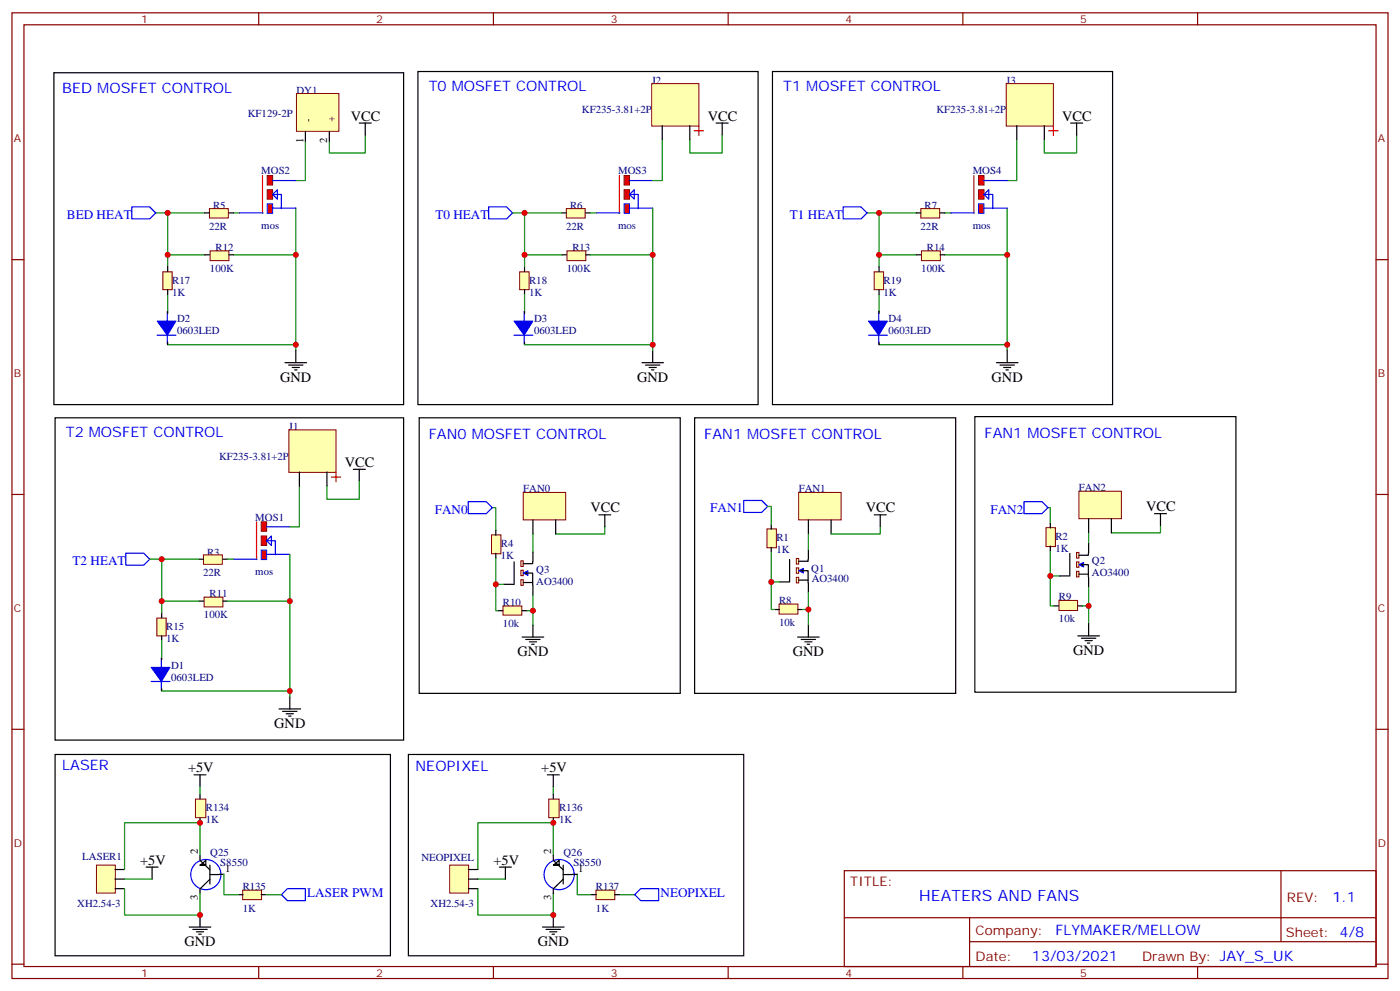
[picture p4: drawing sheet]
<svg xmlns="http://www.w3.org/2000/svg" width="412mm" height="292mm" viewBox="0 0 412 292" stroke-linecap="round" stroke-linejoin="round" font-family="sans-serif">
<g fill="none" stroke="#870000" stroke-width=".35">
<path d="M3.5 3.8h405.4v284.3h-405.4zM7.1 7.3h398.2v277.3h-398.2zM76.2 3.8v3.5M145.3 3.8v3.5M214.5 3.8v3.5M283.6 3.8v3.5M352.8 3.8v3.5M3.5 76.4h3.6M405.3 76.4h3.6M3.5 145.6h3.6M405.3 145.6h3.6M3.5 214.7h3.6"/>
<path d="M405.3 214.7h3.6M248.7 256.4h156.6v28.2h-156.6zM377.3 256.4v20.9M248.7 270.2h156.5M285.6 277.3h119.6M285.6 270.2v14.1M3.5 283.9h3.6M76.2 284.6v3.5M145.3 284.6v3.5M214.5 284.6v3.5M283.6 284.6v3.5M352.8 284.6v3.5"/>
<path d="M405.3 283.9h3.6"/>
</g>
<g fill="#ffffb0" stroke="#800000" stroke-width=".29">
<path d="M234.6 170h.7v1.6h-.7z"/>
<path d="M234.6 167.2h.7v1.6h-.7z"/>
<path d="M234.6 164.4h.7v1.7h-.7z"/>
</g>
<path d="M229.7 171.3h2.7M232.6 164.7v6.7M235.3 170.8h2.7M236.7 168h1.3v3.6M238 164.7v.6h-2.7M238.1 161.8v2.8M238.1 171.7v2.8" fill="none" stroke="#000" stroke-width=".35"/>
<path d="M235.3 168l1.4-.7v1.4z" fill="#000" stroke="#00f" stroke-width=".29"/>
<path d="M225.9 155.7h2.8v5.6h-2.8z" fill="#ffffb0" stroke="#800000" stroke-width=".29"/>
<path d="M227.2 154.4v1.4M227.2 161.1v1.4" fill="none" stroke="#000" stroke-width=".35"/>
<path d="M235.3 145h12.5v8.1h-12.5z" fill="#ffffb0" stroke="#800000" stroke-width=".29"/>
<g fill="none" stroke="#000" stroke-width=".35">
<path d="M123.5 123h76.9v81.2h-76.9zM204.6 123h76.9v81.2h-76.9zM176.4 151.6h3.5M178.2 151.6v3.5M238.1 153.1v4.1M244.8 153.1v4.1M257.5 151.6h3.6M259.3 151.6v3.5M153.8 187.6h6.4M154.9 188.3h4.2M155.9 189h2.1M156.6 189.7h.7"/>
<path d="M157 184v3.6M234.9 187.6h6.4M236 188.3h4.2M237.1 189h2.1M237.8 189.7h.7M238.1 184v3.6"/>
</g>
<path d="M145 149.5h1v6.7M157 157.2v5.3M178.2 155.1v2.1h-14.5M226.1 149.1h1.1v5.3M238.1 157.2v4.6M259.3 155.1v2.1h-14.5M146 164.3v7.7h2.5M157 175.2v8.8M227.2 162.5v8.8h2.5M238.1 174.5v9.5" fill="none" stroke="#008700" stroke-width=".35"/>
<path d="M137.9 147.7h5.3l1.8 1.8-1.8 1.7h-5.3zM219.1 147.4h5.3l1.7 1.7-1.7 1.8h-5.3z" fill="none" stroke="#00f" stroke-width=".35"/>
<path d="M154.1 145h12.5v8.1h-12.5z" fill="#ffffb0" stroke="#800000" stroke-width=".29"/>
<path d="M157 153.1v4.1M163.7 153.1v4.1" fill="none" stroke="#000" stroke-width=".35"/>
<path d="M144.8 157.5h2.8v5.5h-2.8z" fill="#ffffb0" stroke="#800000" stroke-width=".29"/>
<path d="M146 156.2v1.4M146 162.9v1.4" fill="none" stroke="#000" stroke-width=".35"/>
<g fill="#ffffb0" stroke="#800000" stroke-width=".29">
<path d="M153.4 170.7h.7v1.6h-.7z"/>
<path d="M153.4 167.9h.7v1.6h-.7z"/>
<path d="M153.4 165.1h.7v1.7h-.7z"/>
</g>
<path d="M15.9 21.4h103v97.7h-103zM123.1 21.1h100.2v98h-100.2zM154.5 91.6v.7M154.5 100.8v.7M148.5 172h2.8M151.5 165.4v6.7M154.1 171.5h2.8M155.5 168.7h1.4v3.6M156.9 165.4v.6h-2.8M157 162.5v2.8M157 172.4v2.8" fill="none" stroke="#000" stroke-width=".35"/>
<path d="M154.1 168.7l1.4-.7v1.4z" fill="#000" stroke="#00f" stroke-width=".29"/>
<path d="M151.4 98.7h5.6M154.4 91.8v9.5" fill="none" stroke="#00f" stroke-width=".35"/>
<path d="M151.4 94.5h5.6l-2.6 4.2z" fill="#00f" stroke="#00f" stroke-width=".29"/>
<path d="M153.1 80h2.8v5.3h-2.8z" fill="#ffffb0" stroke="#800000" stroke-width=".29"/>
<path d="M154.5 78.6v1.4M154.5 85.3v1.4" fill="none" stroke="#000" stroke-width=".35"/>
<path d="M167 73.9h5.6v2.8h-5.6z" fill="#ffffb0" stroke="#800000" stroke-width=".29"/>
<path d="M165.5 75h1.3M172.5 75h1.4" fill="none" stroke="#000" stroke-width=".35"/>
<path d="M166.8 61.4h5.6v2.8h-5.6z" fill="#ffffb0" stroke="#800000" stroke-width=".29"/>
<path d="M165.5 62.7h1.3M172.5 62.7h1.4" fill="none" stroke="#000" stroke-width=".35"/>
<path d="M182.5 51.7v11.1" fill="none" stroke="#f00" stroke-width=".35"/>
<path d="M183.8 60h1.6v2.8h-1.6z" fill="#f00" stroke="#00f" stroke-width=".29"/>
<g fill="#f00" stroke="#800000" stroke-width=".29">
<path d="M183.8 55.9h1.6v2.7h-1.6z"/>
<path d="M183.8 51.7h1.6v2.8h-1.6z"/>
</g>
<path d="M185.3 53.2h7M185.4 57.3h2.6v4.1M185.4 57.3l1.4-1.4v2.7zM143.9 60.9h5.3l1.8 1.8-1.8 1.8h-5.3zM175.7 62.7h6.9M185.3 61.3h7" fill="none" stroke="#00f" stroke-width=".35"/>
<path d="M211 36.2h3.5M212.7 36.2v3.6M189.1 106.8h6.3M190.1 107.5h4.3M191.2 108.2h2.1M191.9 108.9h.7M192.3 103.3v3.5" fill="none" stroke="#000" stroke-width=".35"/>
<path d="M212.7 39.8v5.2h-9.5v-3.8M195.1 41.2v12h-2.8M151 62.7h3.5M165.5 75h-11v3.6M165.5 62.7h-11v12.3M173.9 62.7h1.8M173.9 75h18.4M192.3 61.3v42M154.5 86.7v4.9M154.5 101.5h37.8" fill="none" stroke="#008700" stroke-width=".35"/>
<path d="M192 24.6h13.9v12.5h-13.9z" fill="#ffffb0" stroke="#800000" stroke-width=".29"/>
<path d="M105.8 36.2h3.6M107.6 36.2v3.6M195.1 37v4.2M203.2 37v4.2M84 106.8h6.3M85 107.5h4.3M86.1 108.2h2.1M86.8 108.9h.7M87.1 103.3v3.5" fill="none" stroke="#000" stroke-width=".35"/>
<path d="M204.5 38.5h2.8M205.9 37.1v2.8M77.3 51.7v11.1" fill="none" stroke="#f00" stroke-width=".35"/>
<path d="M107.6 39.8v5.2h-10.6v-3.5M90 41.5v11.7h-2.9M45.9 62.7h3.5M60.3 62.7h-10.9v12.3M60.3 75h-10.9v3.6M68.8 75h18.3M68.8 62.7h1.8M87.1 61.3v42M49.4 86.7v4.9M49.4 101.5h37.7" fill="none" stroke="#008700" stroke-width=".35"/>
<path d="M38.8 60.9h5.3l1.8 1.8-1.8 1.8h-5.3z" fill="none" stroke="#00f" stroke-width=".35"/>
<path d="M78.7 60h1.6v2.8h-1.6z" fill="#f00" stroke="#00f" stroke-width=".29"/>
<g fill="#f00" stroke="#800000" stroke-width=".29">
<path d="M78.7 55.9h1.6v2.7h-1.6z"/>
<path d="M78.7 51.7h1.6v2.8h-1.6z"/>
</g>
<path d="M80.2 53.2h6.9M80.3 57.3h2.6v4.1M80.3 57.3l1.4-1.4v2.7zM70.6 62.7h6.9M80.2 61.3h6.9" fill="none" stroke="#00f" stroke-width=".35"/>
<path d="M61.7 61.4h5.6v2.8h-5.6z" fill="#ffffb0" stroke="#800000" stroke-width=".29"/>
<path d="M60.3 62.7h1.4M67.4 62.7h1.4" fill="none" stroke="#000" stroke-width=".35"/>
<path d="M61.9 73.9h5.5v2.8h-5.5z" fill="#ffffb0" stroke="#800000" stroke-width=".29"/>
<path d="M60.3 75h1.4M67.4 75h1.4" fill="none" stroke="#000" stroke-width=".35"/>
<path d="M48 80h2.7v5.3h-2.7z" fill="#ffffb0" stroke="#800000" stroke-width=".29"/>
<path d="M49.4 78.6v1.4M49.4 85.3v1.4M49.4 91.6v.7M49.4 100.8v.7" fill="none" stroke="#000" stroke-width=".35"/>
<path d="M46.3 98.7h5.5M49.3 91.8v9.5" fill="none" stroke="#00f" stroke-width=".35"/>
<path d="M46.3 94.5h5.5l-2.5 4.2z" fill="#00f" stroke="#00f" stroke-width=".29"/>
<path d="M87.3 27.5h12.5v11.2h-12.5z" fill="#ffffb0" stroke="#800000" stroke-width=".29"/>
<path d="M90 38.7v2.8M97 38.7v2.8" fill="none" stroke="#000" stroke-width=".35"/>
<path d="M296.4 24.6h13.9v12.5h-13.9z" fill="#ffffb0" stroke="#800000" stroke-width=".29"/>
<path d="M299.5 37v4.2M307.6 37v4.2M315.4 36.2h3.5M317.1 36.2v3.6M293.5 106.8h6.4M294.6 107.5h4.2M295.6 108.2h2.1M296.3 108.9h.7M296.7 103.3v3.5" fill="none" stroke="#000" stroke-width=".35"/>
<path d="M308.9 38.5h2.8M310.3 37.1v2.8M286.9 51.7v11.1" fill="none" stroke="#f00" stroke-width=".35"/>
<path d="M317.1 39.8v5.2h-9.5v-3.8M299.5 41.2v12h-2.8M255.4 62.7h3.5M269.9 62.7h-11v12.3M269.9 75h-11v3.6M278.3 75h18.4M278.3 62.7h1.8M296.7 61.3v42M258.9 86.7v4.9M258.9 101.5h37.8" fill="none" stroke="#008700" stroke-width=".35"/>
<path d="M248.4 60.9h5.2l1.8 1.8-1.8 1.8h-5.2z" fill="none" stroke="#00f" stroke-width=".35"/>
<path d="M288.3 60h1.6v2.8h-1.6z" fill="#f00" stroke="#00f" stroke-width=".29"/>
<g fill="#f00" stroke="#800000" stroke-width=".29">
<path d="M288.3 55.9h1.6v2.7h-1.6z"/>
<path d="M288.3 51.7h1.6v2.8h-1.6z"/>
</g>
<path d="M289.7 53.2h7M289.9 57.3h2.5v4.1M289.9 57.3l1.4-1.4v2.7zM280.1 62.7h6.9M289.7 61.3h7" fill="none" stroke="#00f" stroke-width=".35"/>
<path d="M271.2 61.4h5.6v2.8h-5.6z" fill="#ffffb0" stroke="#800000" stroke-width=".29"/>
<path d="M269.9 62.7h1.4M277 62.7h1.3" fill="none" stroke="#000" stroke-width=".35"/>
<path d="M271.4 73.9h5.6v2.8h-5.6z" fill="#ffffb0" stroke="#800000" stroke-width=".29"/>
<path d="M269.9 75h1.4M277 75h1.3" fill="none" stroke="#000" stroke-width=".35"/>
<path d="M257.5 80h2.8v5.3h-2.8z" fill="#ffffb0" stroke="#800000" stroke-width=".29"/>
<g fill="none" stroke="#000" stroke-width=".35">
<path d="M227.5 21.1h100.2v98h-100.2zM258.9 78.6v1.4M258.9 85.3v1.4M258.9 91.6v.7M258.9 100.8v.7M287.2 122.7h76.9v81.1h-76.9zM340.1 151.2h3.5M341.8 151.2v3.6M317.5 187.2h6.3M318.6 187.9h4.2M319.6 188.6h2.1M320.3 189.3h.7"/>
<path d="M320.7 183.7v3.5"/>
</g>
<path d="M255.8 98.7h5.6M258.8 91.8v9.5M301.6 147.7h5.3l1.8 1.8-1.8 1.7h-5.3z" fill="none" stroke="#00f" stroke-width=".35"/>
<path d="M255.8 94.5h5.6l-2.6 4.2z" fill="#00f" stroke="#00f" stroke-width=".29"/>
<path d="M308.7 149.5h.7v4.6M320.7 156.9v3.2M341.8 154.8v2.1h-14.4M309.4 162.2v7.4h2.8M320.7 172.8v10.9" fill="none" stroke="#008700" stroke-width=".35"/>
<path d="M317.8 144.6h12.5v8.1h-12.5z" fill="#ffffb0" stroke="#800000" stroke-width=".29"/>
<path d="M320.7 152.7v4.2M327.4 152.7v4.2" fill="none" stroke="#000" stroke-width=".35"/>
<path d="M308.1 155.4h2.8v5.5h-2.8z" fill="#ffffb0" stroke="#800000" stroke-width=".29"/>
<path d="M309.4 154.1v1.3M309.4 160.8v1.4" fill="none" stroke="#000" stroke-width=".35"/>
<g fill="#ffffb0" stroke="#800000" stroke-width=".29">
<path d="M317.1 168.2h.7v1.7h-.7z"/>
<path d="M317.1 165.4h.7v1.6h-.7z"/>
<path d="M317.1 162.7h.7v1.6h-.7z"/>
</g>
<path d="M16.2 123h102.7v94.9h-102.7zM312.2 169.6h2.8M315.1 162.9v6.7M317.8 169h2.8M319.2 166.3h1.4v3.6M320.6 162.9v.6h-2.8M320.7 160.1v2.7M320.7 170v2.8M47.6 193.6v.7M47.6 202.8v.6" fill="none" stroke="#000" stroke-width=".35"/>
<path d="M317.8 166.3l1.4-.7v1.4z" fill="#000" stroke="#00f" stroke-width=".29"/>
<path d="M47.5 193.7v9.6M44.5 200.7h5.6" fill="none" stroke="#00f" stroke-width=".35"/>
<path d="M44.5 196.5h5.6l-2.6 4.2z" fill="#00f" stroke="#00f" stroke-width=".29"/>
<path d="M46.2 182h2.8v5.2h-2.8z" fill="#ffffb0" stroke="#800000" stroke-width=".29"/>
<path d="M47.6 180.5v1.4M47.6 187.2v1.4" fill="none" stroke="#000" stroke-width=".35"/>
<path d="M60.1 175.8h5.6v2.9h-5.6z" fill="#ffffb0" stroke="#800000" stroke-width=".29"/>
<path d="M58.6 177h1.3M65.6 177h1.4" fill="none" stroke="#000" stroke-width=".35"/>
<path d="M59.9 163.4h5.6v2.7h-5.6z" fill="#ffffb0" stroke="#800000" stroke-width=".29"/>
<path d="M58.6 164.6h1.3M65.6 164.6h1.4" fill="none" stroke="#000" stroke-width=".35"/>
<path d="M75.6 153.6v11.2" fill="none" stroke="#f00" stroke-width=".35"/>
<path d="M77 162h1.5v2.8h-1.5z" fill="#f00" stroke="#00f" stroke-width=".29"/>
<g fill="#f00" stroke="#800000" stroke-width=".29">
<path d="M77 157.8h1.5v2.8h-1.5z"/>
<path d="M77 153.6h1.5v2.8h-1.5z"/>
</g>
<path d="M78.4 155.1h7M78.5 159.2h2.6v4.2M78.5 159.2l1.5-1.4v2.8zM37 162.9h5.3l1.8 1.7-1.8 1.8h-5.3zM68.8 164.6h6.9M78.4 163.2h7" fill="none" stroke="#00f" stroke-width=".35"/>
<path d="M104.1 138.2h3.5M105.8 138.2v3.5M82.2 208.7h6.3M83.3 209.4h4.2M84.3 210.1h2.1M85 210.9h.7M85.4 205.2v3.5" fill="none" stroke="#000" stroke-width=".35"/>
<path d="M88.2 143.1v12h-2.8M105.8 141.7v5.3h-9.5v-3.9M44.1 164.6h3.5M58.6 177h-11v3.5M58.6 164.6h-11v12.4M67 164.6h1.8M67 177h18.4M85.4 163.2v42M47.6 188.6v5M47.6 203.4h37.8" fill="none" stroke="#008700" stroke-width=".35"/>
<path d="M85.1 126.6h13.9v12.5h-13.9z" fill="#ffffb0" stroke="#800000" stroke-width=".29"/>
<path d="M88.2 139v4.1M96.3 139v4.1" fill="none" stroke="#000" stroke-width=".35"/>
<path d="M99 139.1v2.8M97.6 140.5h2.8" fill="none" stroke="#f00" stroke-width=".35"/>
<path d="M148.2 178.4h5.5v2.7h-5.5z" fill="#ffffb0" stroke="#800000" stroke-width=".29"/>
<path d="M146.8 179.8h1.3M153.8 179.8h1.4" fill="none" stroke="#000" stroke-width=".35"/>
<path d="M146 172v7.8h.8M155.2 179.8h1.8" fill="none" stroke="#008700" stroke-width=".35"/>
<path d="M229.5 177.8h5.6v3h-5.6z" fill="#ffffb0" stroke="#800000" stroke-width=".29"/>
<path d="M228.2 179.5h1.4M235 179.5h1.4" fill="none" stroke="#000" stroke-width=".35"/>
<path d="M227.2 171.3v8.2h1M236.4 179.5h1.7" fill="none" stroke="#008700" stroke-width=".35"/>
<path d="M311.9 176.8h5.5v2.9h-5.5z" fill="#ffffb0" stroke="#800000" stroke-width=".29"/>
<path d="M310.4 178.4h1.4M317.5 178.4h1.4" fill="none" stroke="#000" stroke-width=".35"/>
<path d="M309.4 169.6v8.8h1M318.9 178.4h1.8" fill="none" stroke="#008700" stroke-width=".35"/>
<path d="M28.4 254.7h5.6v8.3h-5.6z" fill="#ffffb0" stroke="#800000" stroke-width=".29"/>
<path d="M33.9 258.8h2.8M33.9 256h2.8M33.9 261.7h2.8" fill="none" stroke="#000" stroke-width=".35"/>
<path d="M57.6 235.3h3v5.5h-3z" fill="#ffffb0" stroke="#800000" stroke-width=".29"/>
<path d="M58.9 233.8v1.4M58.9 240.9v1.4" fill="none" stroke="#000" stroke-width=".35"/>
<path d="M71.5 262.1h5.5v2.8h-5.5z" fill="#ffffb0" stroke="#800000" stroke-width=".29"/>
<g fill="none" stroke="#000" stroke-width=".35">
<path d="M16.2 222.1h98.8v59.3h-98.8zM57.1 228.1h3.6M58.9 228.1v3.6M120.3 222.1h98.8v59.3h-98.8zM161.2 228.1h3.5M163 228.1v3.6M43 255.3h3.6M44.8 255.3v3.5M58.9 251.8v1.4M59 254.7l1.6-1.4v1.4h-1.6h1.6M59 253.3l2.8 2.8M61.8 257.5h2.7"/>
<path d="M61.8 254.7v5.6M61.8 258.9l-2.8 2.8M64.6 257.4h1.4M147.1 255.3h3.5M148.9 255.3v3.5M163 251.8v1.4M163 254.7l1.7-1.4v1.4h-1.7h1.7M163 253.3l2.9 2.8M165.9 257.5h2.7M165.9 254.7v5.6M165.9 258.9l-2.9 2.8M168.6 257.4h1.4"/>
<path d="M55.7 272.9h6.4M56.8 273.6h4.2M57.9 274.4h2.1M58.6 275.1h.7M58.9 261.7v1.4M58.9 269.4v3.5M70.2 263.4h1.4M76.9 263.4h1.4M159.8 272.9h6.4M160.9 273.6h4.2M161.9 274.4h2.1M162.6 275.1h.7"/>
<path d="M163 261.7v1.4M163 269.4v3.5"/>
</g>
<g fill="none" stroke="#00f" stroke-width=".35">
<path d="M82.9 263.4l1.8-1.7h5.3v3.5h-5.3zM188.7 261.7h5.3v3.5h-5.3l-1.7-1.8z"/>
<circle cx="60.6" cy="257.5" r="4.4"/>
<circle cx="164.7" cy="257.5" r="4.4"/>
</g>
<path d="M58.9 231.7v2.1M163 231.7v2.1M36.7 258.8h8.1M58.9 251.8v-9.5h-22.2v13.7M66 257.4v6h4.2M140.8 258.8h8.1M163 251.8v-9.5h-22.2v13.7M170 257.4v6h4.3M36.7 261.7v7.7h22.2v-6.3M78.3 263.4h4.6M140.8 261.7v7.7h22.2v-6.3M182.4 263.4h4.6" fill="none" stroke="#008700" stroke-width=".35"/>
<path d="M175.6 262.1h5.5v2.8h-5.5z" fill="#ffffb0" stroke="#800000" stroke-width=".29"/>
<path d="M174.3 263.4h1.4M181 263.4h1.4" fill="none" stroke="#000" stroke-width=".35"/>
<path d="M161.6 235.3h3.1v5.5h-3.1z" fill="#ffffb0" stroke="#800000" stroke-width=".29"/>
<path d="M163 233.8v1.4M163 240.9v1.4" fill="none" stroke="#000" stroke-width=".35"/>
<path d="M132.5 254.7h5.5v8.3h-5.5z" fill="#ffffb0" stroke="#800000" stroke-width=".29"/>
<path d="M138 258.8h2.8M138 256h2.8M138 261.7h2.8" fill="none" stroke="#000" stroke-width=".35"/>
<g fill="#c00">
<circle cx="154.5" cy="75" r=".88"/>
<circle cx="154.5" cy="62.7" r=".88"/>
<circle cx="192.3" cy="101.5" r=".88"/>
<circle cx="192.3" cy="75" r=".88"/>
<circle cx="87.1" cy="75" r=".88"/>
<circle cx="87.1" cy="101.5" r=".88"/>
<circle cx="49.4" cy="62.7" r=".88"/>
<circle cx="49.4" cy="75" r=".88"/>
<circle cx="296.7" cy="75" r=".88"/>
<circle cx="296.7" cy="101.5" r=".88"/>
<circle cx="258.9" cy="62.7" r=".88"/>
<circle cx="258.9" cy="75" r=".88"/>
<circle cx="47.6" cy="177" r=".88"/>
<circle cx="47.6" cy="164.6" r=".88"/>
<circle cx="85.4" cy="203.4" r=".88"/>
<circle cx="85.4" cy="177" r=".88"/>
<circle cx="157" cy="179.8" r=".88"/>
<circle cx="146.1" cy="172" r=".88"/>
<circle cx="227.2" cy="171.3" r=".88"/>
<circle cx="238.1" cy="179.5" r=".88"/>
<circle cx="320.7" cy="178.4" r=".88"/>
<circle cx="309.4" cy="169.6" r=".88"/>
<circle cx="58.9" cy="242.3" r=".88"/>
<circle cx="58.9" cy="269.4" r=".88"/>
<circle cx="163" cy="269.4" r=".88"/>
<circle cx="163" cy="242.3" r=".88"/>
</g>
<text font-size="4.6" fill="#00f" x="270.8" y="265.4">HEATERS AND FANS</text>
<g font-size="4.2" fill="#00f">
<text x="18.3" y="27.4">BED MOSFET CONTROL</text>
<text x="126.3" y="26.7">T0 MOSFET CONTROL</text>
<text x="230.7" y="26.7">T1 MOSFET CONTROL</text>
<text x="19.4" y="128.7">T2 MOSFET CONTROL</text>
<text x="126.3" y="129.4">FAN0 MOSFET CONTROL</text>
<text x="207.4" y="129.4">FAN1 MOSFET CONTROL</text>
<text x="290" y="129">FAN1 MOSFET CONTROL</text>
<text x="18.3" y="226.7">LASER</text>
<text x="122.4" y="227.1">NEOPIXEL</text>
<text x="392.5" y="265.6">1.1</text>
<text x="310.9" y="275.2">FLYMAKER/MELLOW</text>
<text x="304" y="283">13/03/2021</text>
</g>
<g font-size="4.2">
<text x="103.4" y="35.5">VCC</text>
<text x="208.5" y="35.5">VCC</text>
<text x="312.9" y="35.5">VCC</text>
<text x="82.5" y="112.4">GND</text>
<text x="187.7" y="112.4">GND</text>
<text x="292.1" y="112.4">GND</text>
<text x="101.6" y="137.5">VCC</text>
<text x="173.9" y="150.9">VCC</text>
<text x="255.1" y="150.9">VCC</text>
<text x="337.6" y="150.5">VCC</text>
<text x="152.4" y="193.2">GND</text>
<text x="233.5" y="193.2">GND</text>
<text x="316.1" y="192.9">GND</text>
<text x="80.8" y="214.4">GND</text>
<text x="55.4" y="227.4">+5V</text>
<text x="159.5" y="227.4">+5V</text>
<text x="41.3" y="254.6">+5V</text>
<text x="145.3" y="254.6">+5V</text>
<text x="54.3" y="278.6">GND</text>
<text x="158.4" y="278.6">GND</text>
</g>
<g font-size="3.9" fill="#00f">
<text x="19.7" y="64.5">BED HEAT</text>
<text x="128.3" y="64.5">T0 HEAT</text>
<text x="232.7" y="64.5">T1 HEAT</text>
<text x="128.1" y="151.2">FAN0</text>
<text x="209.2" y="150.9">FAN1</text>
<text x="291.7" y="151.2">FAN2</text>
<text x="21.4" y="166.4">T2 HEAT</text>
<text x="90.5" y="264.2">LASER PWM</text>
<text x="194.6" y="264.2">NEOPIXEL</text>
</g>
<g font-size="3.9" fill="#800">
<text x="250.5" y="260.9">TITLE:</text>
<text x="379.1" y="265.6">REV:</text>
<text x="287.4" y="275.1">Company:</text>
<text x="378.7" y="275.8">Sheet: 4/8</text>
<text x="287.4" y="282.8">Date:</text>
<text x="336.4" y="282.9">Drawn By: JAY_S_UK</text>
</g>
<g font-size="3.2" fill="#800">
<text x="41.6" y="6.8">1</text>
<text x="110.8" y="6.8">2</text>
<text x="179.9" y="6.8">3</text>
<text x="249.1" y="6.8">4</text>
<text x="318.2" y="6.8">5</text>
<text x="4.1" y="41.9">A</text>
<text x="405.9" y="41.9">A</text>
<text x="4.1" y="111">B</text>
<text x="405.9" y="111">B</text>
<text x="4.1" y="180.2">C</text>
<text x="405.9" y="180.2">C</text>
<text x="4.1" y="249.3">D</text>
<text x="405.9" y="249.3">D</text>
<text x="41.6" y="287.6">1</text>
<text x="110.8" y="287.6">2</text>
<text x="179.9" y="287.6">3</text>
<text x="249.1" y="287.6">4</text>
<text x="318.2" y="287.6">5</text>
</g>
<g font-size="3.2" fill="#000080">
<text x="87.3" y="27.5">DY1</text>
<text x="192" y="24.6">J2</text>
<text x="296.4" y="24.6">J3</text>
<text x="73" y="34.4">KF129-2P</text>
<text x="171.4" y="33.4">KF235-3.81+2P</text>
<text x="275.8" y="33.4">KF235-3.81+2P</text>
<text x="77" y="51.3">MOS2</text>
<text x="182.1" y="51.3">MOS3</text>
<text x="286.5" y="51.3">MOS4</text>
<text x="62.8" y="61.6">R5</text>
<text x="167.9" y="61.6">R6</text>
<text x="272.3" y="61.6">R7</text>
<text x="61.6" y="67.6">22R</text>
<text x="77" y="67.4">mos</text>
<text x="166.8" y="67.6">22R</text>
<text x="182.1" y="67.4">mos</text>
<text x="271.2" y="67.6">22R</text>
<text x="286.5" y="67.4">mos</text>
<text x="63.5" y="74">R12</text>
<text x="168.6" y="74">R13</text>
<text x="273" y="74">R14</text>
<text x="50.7" y="83.6">R17</text>
<text x="61.8" y="80">100K</text>
<text x="155.9" y="83.6">R18</text>
<text x="167" y="80">100K</text>
<text x="260.3" y="83.6">R19</text>
<text x="271.4" y="80">100K</text>
<text x="50.7" y="87.1">1K</text>
<text x="155.9" y="87.1">1K</text>
<text x="260.3" y="87.1">1K</text>
<text x="52.2" y="94.9">D2</text>
<text x="157.3" y="94.9">D3</text>
<text x="261.7" y="94.9">D4</text>
<text x="52.2" y="98.5">0603LED</text>
<text x="157.3" y="98.5">0603LED</text>
<text x="261.7" y="98.5">0603LED</text>
<text x="85.1" y="126.6">J1</text>
<text x="64.5" y="135.3">KF235-3.81+2P</text>
<text x="154.1" y="145">FAN0</text>
<text x="235.3" y="145">FAN1</text>
<text x="317.8" y="144.6">FAN2</text>
<text x="75.2" y="153.3">MOS1</text>
<text x="147.6" y="161">R4</text>
<text x="228.7" y="159.3">R1</text>
<text x="310.9" y="158.9">R2</text>
<text x="61" y="163.6">R3</text>
<text x="147.6" y="164.5">1K</text>
<text x="228.7" y="162.8">1K</text>
<text x="310.9" y="162.4">1K</text>
<text x="321.7" y="166.1">Q2</text>
<text x="59.9" y="169.6">22R</text>
<text x="75.2" y="169.3">mos</text>
<text x="158" y="172.1">AO3400</text>
<text x="158" y="168.6">Q3</text>
<text x="239" y="168.5">Q1</text>
<text x="239.1" y="171.4">AO3400</text>
<text x="321.7" y="169.6">AO3400</text>
<text x="61.7" y="175.9">R11</text>
<text x="148.2" y="178.4">R10</text>
<text x="229.5" y="177.8">R8</text>
<text x="311.9" y="176.8">R9</text>
<text x="49" y="185.5">R15</text>
<text x="60.1" y="181.9">100K</text>
<text x="148.2" y="184.6">10k</text>
<text x="229.5" y="184.3">10k</text>
<text x="311.9" y="183.3">10k</text>
<text x="49" y="189">1K</text>
<text x="50.4" y="196.9">D1</text>
<text x="50.4" y="200.4">0603LED</text>
<text x="60.6" y="238.8">R134</text>
<text x="164.7" y="238.8">R136</text>
<text x="60.6" y="242.3">1K</text>
<text x="164.7" y="242.3">1K</text>
<text x="24.2" y="253.3">LASER1</text>
<text x="61.9" y="252.1">Q25</text>
<text x="64.9" y="254.9">S8550</text>
<text x="124.1" y="253.5">NEOPIXEL</text>
<text x="166" y="252.1">Q26</text>
<text x="169" y="254.9">S8550</text>
<text x="71.5" y="262.1">R135</text>
<text x="175.6" y="262.1">R137</text>
<text x="22.8" y="266.9">XH2.54-3</text>
<text x="71.5" y="268.4">1K</text>
<text x="126.8" y="266.9">XH2.54-3</text>
<text x="175.6" y="268.4">1K</text>
</g>
<g font-size="3.2">
<text x="91.7" y="35.8" transform="rotate(-90 91.7 35.8)">-</text>
<text x="98.6" y="35.8" transform="rotate(-90 98.6 35.8)">+</text>
<text x="89.4" y="42" transform="rotate(-90 89.4 42)">1</text>
<text x="96.3" y="42" transform="rotate(-90 96.3 42)">2</text>
<text x="58.3" y="251.6" transform="rotate(-90 58.3 251.6)">2</text>
<text x="162.3" y="251.6" transform="rotate(-90 162.3 251.6)">2</text>
<text x="66.3" y="256.8">1</text>
<text x="170.4" y="256.8">1</text>
<text x="58.3" y="265" transform="rotate(-90 58.3 265)">3</text>
<text x="162.3" y="265" transform="rotate(-90 162.3 265)">3</text>
</g>
</svg>
